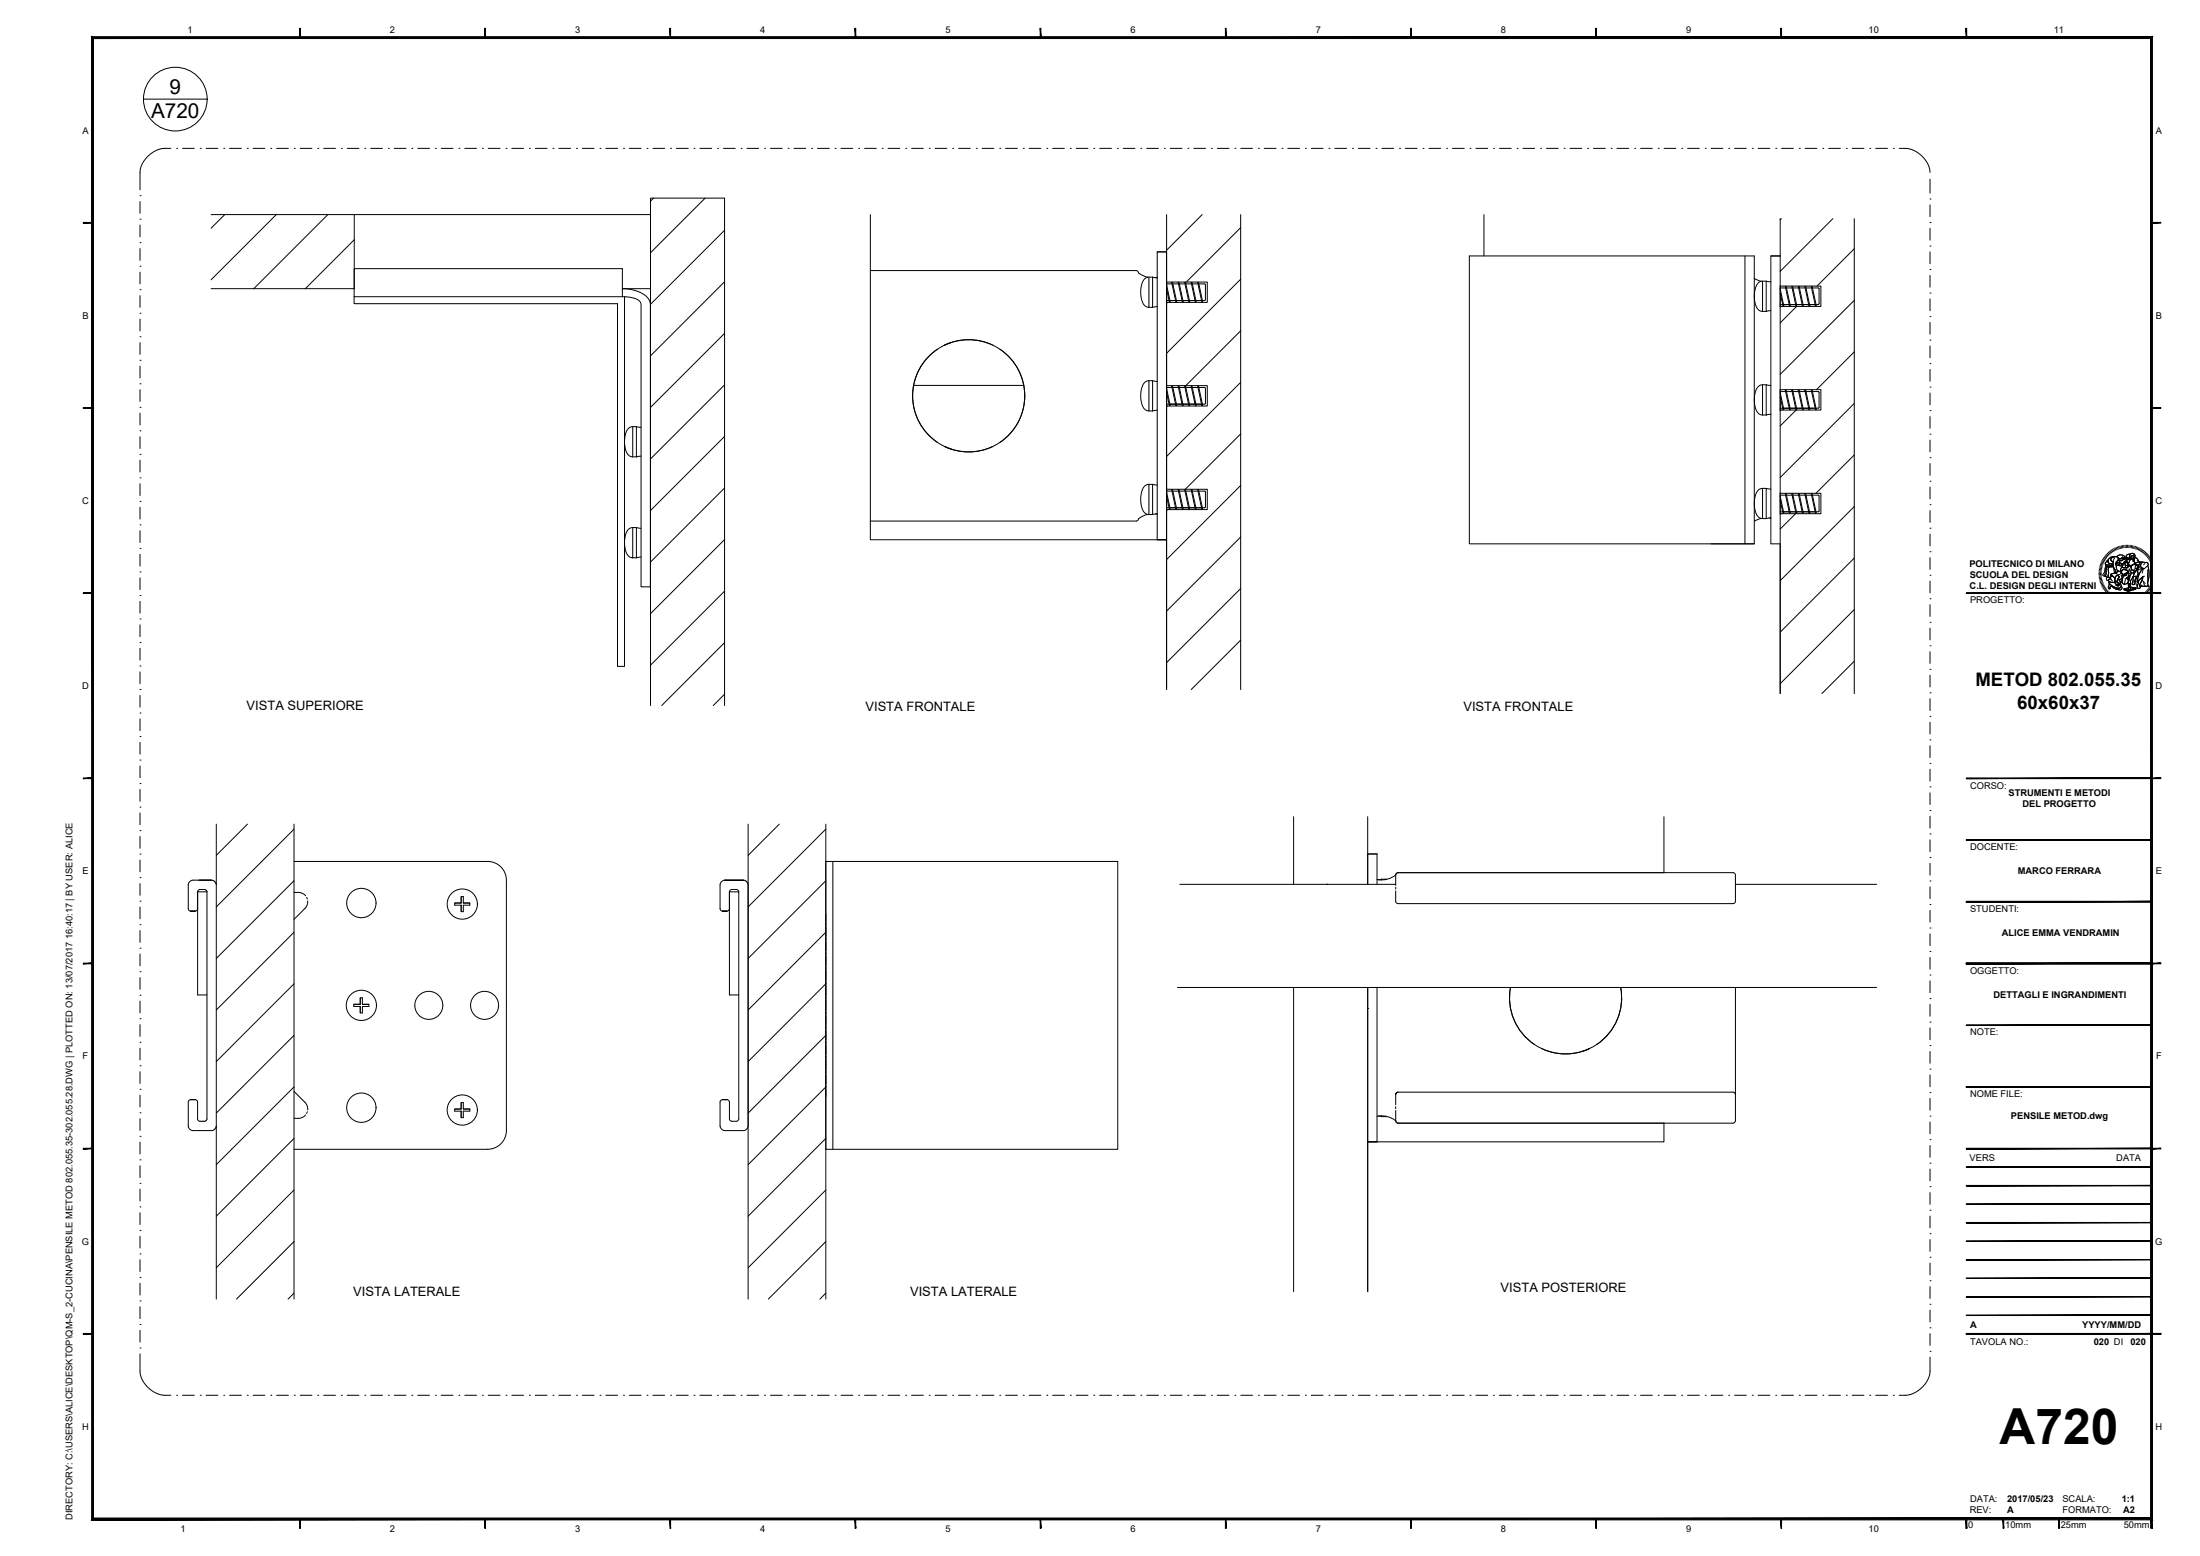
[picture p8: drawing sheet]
<svg xmlns="http://www.w3.org/2000/svg" width="594mm" height="420mm" viewBox="0 0 594 420" stroke-linecap="round" stroke-linejoin="round" font-family="sans-serif">
<!-- layer: A-FURN -->
<g fill="none" stroke="#000" stroke-width=".27">
<path d="M57 57.9h118.7v20h-7.6M60.7 57.9l-3.7 3.7M74.6 57.9l-17.6 17.7M88.5 57.9l-20 20M95.7 57.9v20h-38.7M176.5 53.5l-.8 .8M190.4 53.5l-14.7 14.8M235 57.9v87.8h80v40.5v-128.3M324.6 57.9l-9.6 9.7M335 57.9v128.3M400.7 57.9v11.2M480.7 59v128.3"/>
<path d="M481 59l-.3 .3M494.9 59l-14.2 14.3M500.7 59v128.3M95.6 64.8l-13.1 13.1M195.7 62.2l-20 20M195.7 76.1l-20 20M315 76.2h11v5.5h-11M335 61.5l-14.7 14.7M335 75.4l-20 20M480.7 77.3h11v5.4h-11M500.7 67.2l-10 10.1M195.7 90l-20 20"/>
<path d="M335 89.3l-14.8 14.8M485.1 82.7l-4.4 4.5M500.7 81.1l-20 20M500.7 95l-10.2 10.2M195.7 103.9l-20 20M195.7 117.8l-20 20.1M246.7 104.1h29.8M315 104.1h11v5.5h-11M335 103.2l-20 20M335 117.2l-14.9 14.9M480.7 105.2h11v5.5h-11M485 110.7l-4.3 4.3"/>
<path d="M500.7 108.9l-20 20M195.7 131.8l-20 20M315 132.1h11v5.5h-11M335 131.1l-20 20M480.7 133.2h11v5.5h-11M484.9 138.7l-4.2 4.2M500.7 122.9l-10.3 10.3M500.7 136.8l-20 20M195.7 145.7l-20 20M195.7 159.6l-20 20M335 145l-20 20M335 158.9l-20 20"/>
<path d="M500.7 150.7l-20 20M195.7 173.5l-17 17M335 172.9l-13.3 13.3M500.7 164.6l-20 20M500.7 178.5l-8.7 8.8M175.7 190.5v-137h20v137M195.7 187.5l-3.1 3M58.4 222.5v128.3M66.8 222.5l-8.4 8.5M79.4 237.8l-21 21M79.4 223.9l-21 21M79.4 222.5v128.3"/>
<path d="M202 222.5v128.3M210.4 222.5l-8.4 8.5M223 237.8l-21 21M223 222.5v128.3M223 223.9l-21 21M318.6 238.8h58.3M349.3 220.5v18.3M358.3 238.7v.1M369.3 220.5v18.3M449.3 220.5v15.1M468.6 238.8h38.2M53.4 240.8h2.5"/>
<path d="M53.4 240.9v27.8h2.5M79.4 251.7l-21 21M199.5 240.8h-2.5v27.9h2.5M223 251.7l-21 21M79.4 265.7l-21 20.9M79.4 279.6l-21 21M223 265.7l-21 20.9M223 279.6l-21 21M318 266.6h188.8M349.3 266.6v82.2M369.3 266.6v82.2v-40.5h80v-5M79.4 293.5l-21 21"/>
<path d="M223 293.5l-21 21M79.4 307.4l-21 21M223 307.4l-21 21M79.4 321.3l-21 21M79.4 335.3l-15.5 15.5M223 321.3l-21 21M223 335.3l-15.5 15.5M79.4 349.2l-1.6 1.6M223 349.2l-1.6 1.6"/>
</g>
<!-- layer: meccanismi -->
<g fill="none" stroke="#000" stroke-width=".27">
<path d="M168.1 77.9a8.4 8.4 0 0 1 7.1 3l.4 1.4v76.2h-2.5v-76.2a2.35 2.35 0 0 0-2.4-1.9l-2.6-.3v-7.6h-72.5v7.6M235 73.1h71.8l.5 .3a3.5 3.5 0 0 0 2.6 1.5M312.5 68h2.5v77.7h-2.5M312.5 74.9l-.5 .1M315 68h-2.5v77.7M396.8 69.1h76.9v77.7h-76.9zM471.2 69.1v77.7M473.7 75.2l1.9 .8M478.2 69.1h2.5h-2.5v77.7h2.5M95.6 80.1v1.9h71.1v97.9h1.9v-99.8M95.6 80.1h72.5M253.2 94.3a15.2 15.2 0 0 0 0 25.2"/>
<path d="M256.8 92.5l-1.7 .7a15.1 15.1 0 0 1 13 0M270 94.3a15.2 15.2 0 0 1 0 25.2M268.1 120.6a15.1 15.1 0 0 1-13 0l1.7 .7M309.9 138.9a3.6 3.6 0 0 0-2.7 1.6l-.4 .2h-71.8M312 138.8h.5M475.6 140l-1.9 .8M477.7 139.9h.5M312.5 145.7h2.5M462.1 146.8h11.6M57.4 237.7h-5.4l-.9 .6-.3 .5v6.6l.2 .4 .5 .2M57.5 237.7h.1M57.6 237.8l.2 .1"/>
<path d="M57.8 237.9h.1M57.9 238l.2 .2M58.1 238.2h.1M58.2 238.3l.1 .3M58.4 238.6v.3M79.4 232.6h52.3a5 5 0 0 1 5 5.1v67.6a5 5 0 0 1-5 5h-52.3M195.7 237.7h5.1h-5.1M195.7 237.7l-.8 .4-.5 .8v6.5l.2 .4 .5 .2M200.8 237.7h.2M201.1 237.7l.3 .2M201.4 237.9l.4 .3M201.8 238.3l.1 .3"/>
<path d="M202 238.6v65.4l-.6 1.1-.5 .2h-5.3l-.9-.6-.3-.7v-6.4l.2-.5 .5-.2M223 232.6h78.8v77.7h-78.8zM224.9 232.6v77.7M369.3 230.6h2.5M371.8 230.6h-2.5v8.2M371.8 230.6v8.2M376.9 236.3l.2-.5 .4-.2h90.5l.4 .2 .2 .5v7.1l-.2 .4-.4 .2h-90.5l-.6-.5v-2.9M376.9 236.3v2.8M376.9 239.6v.5M376.9 236.3a6.2 6.2 0 0 1-5 1.2M52.7 246h-1.2h1.2M55.5 240.2h-1.5l-.6 .4-.1 4.9-.6 .5"/>
<path d="M55.5 240.3h.1M55.6 240.3l.2 .2M55.8 240.5v.1M55.8 240.6v61.7M79.4 241h1.2a2.51 2.51 0 0 1 1.9 .9M82.8 242.3l.2 .5M83.1 243.3a2.54 2.54 0 0 1-.7 2l-3 3M196.3 246h-1.2h1.2M196.3 246l.5-.2 .2-.4v-4.8l.6-.4h1.5l.4 .6v61.3l-.4 .6-1.6 .1-.5-.4v-4.8l-.2-.5-.5-.2M223 246.9v1.8M223 249.2v.5M223 250.2v2.5"/>
<path d="M223 253.2v.5M223 254.2v2.5M223 257.2v.5M223 258.2v2.5M223 261.2v.5M223 262.2v2.5M223 265.2v.5M223 266.2v2.5M223 269.2v.5M223 270.2v2.5M223 273.2v.5M223 274.2v2.5"/>
<path d="M223 277.2v.5M223 278.2v2.5M369.3 266.6v41.7h2.5M371.8 266.6v41.7M468.6 266.6v36l-.4 .6-90.7 .1-.4-.2-.2-.5M51.5 296.9l-.5 .2-.2 .5v6.5l.3 .6 .9 .6 5.4-.1M52.7 296.9h-1.2h1.2M52.7 296.9l.6 .5 .1 5 .5 .4 1.6-.1M79.4 294.7l3 3a2.54 2.54 0 0 1 .7 2M196.3 296.9h-1.2h1.2M223 281.2v.5M223 282.2v2.5"/>
<path d="M223 285.2v.5M223 286.2v2.5M223 289.2v.5M223 290.2v2.5M223 293.2v.5M223 294.2v1.9M376.9 295.5v2.8M376.9 298.8v.5M376.9 299.8v2.8M377.1 295.1l-.2 .4 .2-.4 .4-.2zM377.5 294.9h90.5l.4 .2 .2 .4M414.4 282a15.1 15.1 0 0 1-6.5-15.4 15.1 15.1 0 0 0 14.9 18 15.1 15.1 0 0 0 14.8-18 15.1 15.1 0 0 1-6.4 15.4"/>
<path d="M416.2 283.1a15.1 15.1 0 0 0 13.1 0l-1.8 .7M55.5 302.7h.1M55.8 302.5l-.2 .1M55.8 302.4h.1M57.5 305.2h.1M57.8 305.1l-.2 .1M57.9 305h-.1M58.1 304.8l-.2 .2M58.1 304.7v.1M58.3 304.5l-.1 .2M58.3 304.4h.1M58.4 304v.3"/>
<path d="M82.5 301.1a2.47 2.47 0 0 1-1.9 .9h-1.2M83 300.2l-.2 .4M369.3 308.3h2.5M371.9 301.4a6.2 6.2 0 0 1 5 1.2"/>
<circle cx="261.6" cy="106.9" r="15.1"/>
<circle cx="97.6" cy="243.8" r="4"/>
<circle cx="115.8" cy="271.5" r="3.8"/>
<circle cx="130.9" cy="271.5" r="3.8"/>
<circle cx="97.6" cy="299.1" r="4"/>
</g>
<!-- layer: viti -->
<g fill="none" stroke="#000" stroke-width=".27">
<path d="M310.2 74.8v8.2M311.2 74.8v8.2M312.5 75l-2.3-.2a2.55 2.55 0 0 0-2.1 2.8l-.1 1.3a4.5 4.5 0 0 0 1.7 4l.5 .1M315 76.9l1 4.6h-.2l-.8-3.5M315 76.7h10.3M315 76.1v5.6M316.4 76.3h.2l1 5.3zM318.2 76.3h.2l1 5.3zM319.9 76.3h.2l1.1 5.3zM321.7 76.3h.2l1 5.3zM323.4 76.3h.3l1 5.3zM325.3 76.6l.2 .3-.1 4.2-10.4 .1"/>
<path d="M476 75.9v8.2M476.9 75.9v8.2M477 75.9l1.2 .2M477 75.9h-1a2.57 2.57 0 0 0-2.2 2.8l-.1 1.4a4.5 4.5 0 0 0 1.7 3.9l.6 .1M480.7 77.7h10.3l.2 .3v4l-.2 .2h-10.3M480.7 78l.9 4.7-.9-3.6M480.7 77.2v5.6M482.1 77.4h.2l1 5.3zM483.9 77.4h.2l1 5.3zM485.6 77.4h.2l1.1 5.3zM487.4 77.4h.2l1 5.3zM489.1 77.4h.2l1.1 5.3z"/>
<path d="M310.2 83h1M312.5 82.8l-1.3 .2M315 81.7h.1M477 84.1h-1M478.2 83.9l-1.2 .2M480.7 82.8h.1M170.9 115.2v8.2M171.8 115.2v8.2M173.1 115.4l-2.2-.2a2.55 2.55 0 0 0-2.2 2.8l-.1 1.3a4.5 4.5 0 0 0 1.7 4l.6 .1M310.2 102.8v8.2M310.2 111h1M311.2 102.8v8.2"/>
<path d="M312.5 110.8l-1.3 .2M312.5 103l-2.3-.2a2.58 2.58 0 0 0-2.1 2.8l-.1 1.3a4.5 4.5 0 0 0 1.7 4l.5 .1M315 104.6h10.3l.2 .3v4l-.2 .2h-10.3M315 109.7h.1M315 104.9l1 4.6h-.2l-.8-3.5M315 104v5.7M316.4 104.2l.2 .1 1.1 5.2h-.2zM318.2 104.2l.2 .1 1.1 5.2h-.2zM319.9 104.2l.2 .1 1.1 5.2h-.2zM321.7 104.3h.2l1.1 5.2h-.2zM323.4 104.2l.3 .1 1 5.2h-.2zM476 103.9v8.2"/>
<path d="M476.9 103.9v8.1M477 103.9l1.2 .2M477 103.9h-1a2.57 2.57 0 0 0-2.2 2.8l-.1 1.3a4.5 4.5 0 0 0 1.7 4l.6 .1M477 112l-1 .1M478.2 111.9l-1.2 .1M480.7 105.7h10.3l.2 .3v4l-.2 .2h-10.3M480.7 110.8h.1M480.7 106l1 4.6h-.2l-.8-3.5M480.7 105.1v5.7M482.1 105.4h.2l1.1 5.2h-.2zM483.9 105.4h.2l1.1 5.2h-.2zM485.6 105.4h.2l1.1 5.2h-.2z"/>
<path d="M487.4 105.4h.2l1.1 5.2h-.2zM489.1 105.4h.2l1.1 5.2h-.2zM171.9 123.4h-1M173.1 123.2l-1.2 .2M310.2 130.8v8.1M310.2 138.9h1M311.2 130.8v8.1M312.5 138.7l-1.3 .2M312.5 131l-2.3-.2a2.55 2.55 0 0 0-2.1 2.8l-.1 1.3a4.6 4.6 0 0 0 1.7 3.9l.5 .1M315 132.6h10.3l.2 .2v4.1M315 137.7h.1M315 132.9l1 4.6h-.2l-.8-3.5"/>
<path d="M315 132v5.7M316.4 132.2l.2 .1 1.1 5.2h-.2zM318.2 132.2l.2 .1 1.1 5.2h-.2zM319.9 132.2l.2 .1 1.1 5.2h-.2zM321.7 132.2l.2 .1 1.1 5.2h-.2zM323.4 132.2l.3 .1 1 5.2h-.2zM325.5 136.9l-.2 .2h-10.3M476 131.9v8.1M476.9 131.9v8.1M477 131.9l1.2 .2M477 131.9h-1a2.59 2.59 0 0 0-2.2 2.8l-.1 1.4a4 4 0 0 0 1.8 3.9h.5M478.2 139.8l-1.2 .2"/>
<path d="M480.7 138.8h.1M480.7 134l1 4.6h-.2l-.8-3.5M480.7 133.1v5.7M480.7 133.7h10.3M482.1 133.3l.2 .1 1.1 5.2h-.2zM483.9 133.3l.2 .1 1.1 5.2h-.2zM485.6 133.3l.2 .1 1.1 5.2h-.2zM487.4 133.3l.2 .1 1.1 5.2h-.2zM489.1 133.3l.2 .1 1.1 5.2h-.2zM491 133.7l.2 .2v4.2l-10.5 .1M170.9 142.5v8.1M171.8 142.5v8.1"/>
<path d="M171.9 142.5l1.2 .2M171.9 142.5h-1a2.55 2.55 0 0 0-2.2 2.7l-.1 1.4a4.5 4.5 0 0 0 1.7 3.9l.6 .1M171.9 150.6h-1M173.1 150.4l-1.2 .2M477 140h-1M373.1 237.4v.2M374.1 237.4v.1M374.5 237.4l-2.2 .2M124.5 242.1v1.7h-1.7M124.5 244.4v1.8M125.1 243.8v-1.7h-.6v1.7h-1.7v.6h1.7M125.1 243.8h1.8v.6h-1.8v1.8h-.6v-1.8"/>
<path d="M125.1 243.8h1.8M97.3 269.4v1.8h-1.8M97.3 271.8v1.7M97.9 271.2v-1.8h-.6v1.8h-1.8v.6h1.8M97.9 271.2h1.7v.6h-1.7v1.7h-.6v-1.7M97.9 271.2h1.7M369.3 272.3h.1M124.5 297.7v1.8h-1.7M125.1 299.5v-1.8h-.6v1.8h-1.7v.5h1.7M125.1 299.5h1.8v.5h-1.8v1.8h-.6v-1.8M125.1 299.5h1.8M124.5 300v1.8"/>
<path d="M372.3 301.4l.8 .1M373.1 301.3v.2M374.1 301.4v.1M374.1 301.5h-1M374.5 301.5h-.4"/>
<circle cx="124.8" cy="244.1" r="4.1"/>
<circle cx="97.6" cy="271.5" r="4.1"/>
<circle cx="124.8" cy="299.7" r="4.1"/>
</g>
<!-- layer: G-ANNO-DIM -->
<g fill="none" stroke="#000" stroke-width=".27">
<path d="M38.7 26.8h17.2M37.8 59.2h.1M37.8 52.8h.1M37.8 54.4v3.2M46.1 40.1h-1.6a7.4 7.4 0 0 0-6.7 6.5v4.6M47.7 40.1h.1M49.3 40.1h3.2M54.1 40.1h.1M55.7 40.1h3.1M60.4 40.1h.1M62 40.1h3.2M66.8 40.1h.1"/>
<path d="M68.4 40.1h3.1M73.1 40.1h.1M74.7 40.1h3.2M79.5 40.1h.1M81.1 40.1h3.1M85.8 40.1h.1M87.4 40.1h3.2M92.2 40.1h.1M93.8 40.1h3.1M98.5 40.1h.1M100.1 40.1h3.2M104.9 40.1h.1"/>
<path d="M106.5 40.1h3.1M111.2 40.1h.1M112.8 40.1h3.2M117.6 40.1h.1M119.2 40.1h3.1M123.9 40.1h.1M125.5 40.1h3.2M130.3 40.1h.1M131.9 40.1h3.1M136.6 40.1h.1M138.2 40.1h3.2M143 40.1h.1"/>
<path d="M144.6 40.1h3.1M149.3 40.1h.1M150.9 40.1h3.2M155.7 40.1h.1M157.3 40.1h3.1M162 40.1h.1M163.6 40.1h3.2M168.4 40.1h.1M170 40.1h3.1M174.7 40.1h.1M176.3 40.1h3.2M181.1 40.1h.1"/>
<path d="M182.7 40.1h3.1M187.4 40.1h.1M189 40.1h3.2M193.8 40.1h.1M195.4 40.1h3.1M200.1 40.1h.1M201.7 40.1h3.2M206.5 40.1h.1M208.1 40.1h3.1M212.8 40.1h.1M214.4 40.1h3.2M219.2 40.1h.1"/>
<path d="M220.8 40.1h3.1M225.5 40.1h.1M227.1 40.1h3.2M231.9 40.1h.1M233.5 40.1h3.1M238.2 40.1h.1M239.8 40.1h3.2M244.6 40.1h.1M246.2 40.1h3.1M250.9 40.1h.1M252.5 40.1h3.2M257.3 40.1h.1"/>
<path d="M258.9 40.1h3.1M263.6 40.1h.1M265.2 40.1h3.2M270 40.1h.1M271.6 40.1h3.1M276.3 40.1h.1M277.9 40.1h3.2M282.7 40.1h.1M284.3 40.1h3.1M289 40.1h.1M290.6 40.1h3.2M295.4 40.1h.1"/>
<path d="M297 40.1h3.1M301.7 40.1h.1M303.3 40.1h3.2M308.1 40.1h.1M309.7 40.1h3.1M314.4 40.1h.1M316 40.1h3.2M320.8 40.1h.1M322.4 40.1h3.1M327.1 40.1h.1M328.7 40.1h3.2M333.5 40.1h.1"/>
<path d="M335.1 40.1h3.1M339.8 40.1h.1M341.4 40.1h3.2M346.2 40.1h.1M347.8 40.1h3.1M352.5 40.1h.1M354.1 40.1h3.2M358.9 40.1h.1M360.5 40.1h3.1M365.2 40.1h.1M366.8 40.1h3.2M371.6 40.1h.1"/>
<path d="M373.2 40.1h3.1M377.9 40.1h.1M379.5 40.1h3.2M384.3 40.1h.1M385.9 40.1h3.1M390.6 40.1h.1M392.2 40.1h3.2M397 40.1h.1M398.6 40.1h3.1M403.3 40.1h.1M404.9 40.1h3.2M409.7 40.1h.1"/>
<path d="M411.3 40.1h3.1M416 40.1h.1M417.6 40.1h3.2M422.4 40.1h.1M424 40.1h3.1M428.7 40.1h.1M430.3 40.1h3.2M435.1 40.1h.1M436.7 40.1h3.1M441.4 40.1h.1M443 40.1h3.2M447.8 40.1h.1"/>
<path d="M449.4 40.1h3.1M454.1 40.1h.1M455.7 40.1h3.2M460.5 40.1h.1M462.1 40.1h3.1M466.8 40.1h.1M468.4 40.1h3.2M473.2 40.1h.1M474.8 40.1h3.1M479.5 40.1h.1M481.1 40.1h3.2M485.9 40.1h.1"/>
<path d="M487.5 40.1h3.1M492.2 40.1h.1M493.8 40.1h3.2M498.6 40.1h.1M500.2 40.1h3.1M504.9 40.1h.1M506.5 40.1h3.2M511.3 40.1h.1M512.9 40.1h1.6a7.4 7.4 0 0 1 6.7 6.5M521.2 53.7h.1M521.2 48.4v3.7M521.2 55.3v3.2"/>
<path d="M37.8 78.2h.1M37.8 71.9h.1M37.8 65.5h.1M37.8 60.8v3.1M37.8 67.1v3.2M37.8 73.5v3.1M37.8 79.8v3.2M521.2 60.1h.1M521.2 66.4h.1M521.2 72.8h.1M521.2 79.1h.1M521.2 61.7v3.1"/>
<path d="M521.2 68v3.2M521.2 74.4v3.1M37.8 97.3h.1M37.8 90.9h.1M37.8 84.6h.1M37.8 86.2v3.1M37.8 92.5v3.2M37.8 98.9v3.1M521.2 85.5h.1M521.2 91.8h.1M521.2 98.2h.1M521.2 80.7v3.2"/>
<path d="M521.2 87.1v3.1M521.2 93.4v3.2M521.2 99.8v3.1M37.8 116.3h.1M37.8 110h.1M37.8 103.6h.1M37.8 105.2v3.2M37.8 111.6v3.1M37.8 117.9v3.2M521.2 104.5h.1M521.2 110.9h.1M521.2 117.2h.1"/>
<path d="M521.2 106.1v3.2M521.2 112.5v3.1M521.2 118.8v3.2M37.8 135.4h.1M37.8 129h.1M37.8 122.7h.1M37.8 124.3v3.1M37.8 130.6v3.2M37.8 137v3.1M521.2 123.6h.1M521.2 129.9h.1M521.2 136.3h.1"/>
<path d="M521.2 125.2v3.1M521.2 131.5v3.2M521.2 137.9v3.1M37.8 154.4h.1M37.8 148.1h.1M37.8 141.7h.1M37.8 143.3v3.2M37.8 149.7v3.1M37.8 156v3.2M521.2 142.6h.1M521.2 149h.1M521.2 155.3h.1"/>
<path d="M521.2 144.2v3.2M521.2 150.6v3.1M521.2 156.9v3.2M37.8 179.8h.1M37.8 173.5h.1M37.8 167.1h.1M37.8 160.8h.1M37.8 162.4v3.1M37.8 168.7v3.2M37.8 175.1v3.1M521.2 161.7h.1M521.2 168h.1"/>
<path d="M521.2 174.4h.1M521.2 163.3v3.1M521.2 169.6v3.2M521.2 176v3.1M37.8 198.9h.1M37.8 192.5h.1M37.8 186.2h.1M37.8 181.4v3.2M37.8 187.8v3.1M37.8 194.1v3.2M521.2 180.7h.1M521.2 187.1h.1"/>
<path d="M521.2 193.4h.1M521.2 199.8h.1M521.2 182.3v3.2M521.2 188.7v3.1M521.2 195v3.2M37.8 217.9h.1M37.8 211.6h.1M37.8 205.2h.1M37.8 200.5v3.1M37.8 206.8v3.2M37.8 213.2v3.1M37.8 219.5v3.2"/>
<path d="M521.2 206.1h.1M521.2 212.5h.1M521.2 218.8h.1M521.2 201.4v3.1M521.2 207.7v3.2M521.2 214.1v3.1M37.8 237h.1M37.8 230.6h.1M37.8 224.3h.1M37.8 225.9v3.1M37.8 232.2v3.2M37.8 238.6v3.1"/>
<path d="M521.2 225.2h.1M521.2 231.5h.1M521.2 237.9h.1M521.2 220.4v3.2M521.2 226.8v3.1M521.2 233.1v3.2M521.2 239.5v3.1M37.8 256h.1M37.8 249.7h.1M37.8 243.3h.1M37.8 244.9v3.2M37.8 251.3v3.1"/>
<path d="M37.8 257.6v3.2M521.2 244.2h.1M521.2 250.6h.1M521.2 256.9h.1M521.2 245.8v3.2M521.2 252.2v3.1M521.2 258.5v3.2M37.8 275.1h.1M37.8 268.7h.1M37.8 262.4h.1M37.8 264v3.1M37.8 270.3v3.2"/>
<path d="M37.8 276.7v3.1M521.2 263.3h.1M521.2 269.6h.1M521.2 276h.1M521.2 264.9v3.1M521.2 271.2v3.2M521.2 277.6v3.1M37.8 294.1h.1M37.8 287.8h.1M37.8 281.4h.1M37.8 283v3.2M37.8 289.4v3.1"/>
<path d="M37.8 295.7v3.2M521.2 282.3h.1M521.2 288.7h.1M521.2 295h.1M521.2 283.9v3.2M521.2 290.3v3.1M521.2 296.6v3.2M37.8 319.5h.1M37.8 313.2h.1M37.8 306.8h.1M37.8 300.5h.1M37.8 302.1v3.1"/>
<path d="M37.8 308.4v3.2M37.8 314.8v3.1M521.2 301.4h.1M521.2 307.7h.1M521.2 314.1h.1M521.2 303v3.1M521.2 309.3v3.2M521.2 315.7v3.1M37.8 338.6h.1M37.8 332.2h.1M37.8 325.9h.1M37.8 321.1v3.2"/>
<path d="M37.8 327.5v3.1M37.8 333.8v3.2M521.2 320.4h.1M521.2 326.8h.1M521.2 333.1h.1M521.2 339.5h.1M521.2 322v3.2M521.2 328.4v3.1M521.2 334.7v3.2M37.8 357.6h.1M37.8 351.3h.1M37.8 344.9h.1"/>
<path d="M37.8 340.2v3.1M37.8 346.5v3.2M37.8 352.9v3.1M37.8 359.2v3.2M521.2 345.8h.1M521.2 352.2h.1M521.2 358.5h.1M521.2 341.1v3.1M521.2 347.4v3.2M521.2 353.8v3.1M37.8 364h.1M37.8 365.6v4.7a7.4 7.4 0 0 0 6.7 6.5h1.6"/>
<path d="M47.7 376.8h.1M49.3 376.8h3.2M54.1 376.8h.1M55.7 376.8h3.1M60.4 376.8h.1M62 376.8h3.2M66.8 376.8h.1M68.4 376.8h3.1M73.1 376.8h.1M74.7 376.8h3.2M79.5 376.8h.1M81.1 376.8h3.1"/>
<path d="M85.8 376.8h.1M87.4 376.8h3.2M92.2 376.8h.1M93.8 376.8h3.1M98.5 376.8h.1M100.1 376.8h3.2M104.9 376.8h.1M106.5 376.8h3.1M111.2 376.8h.1M112.8 376.8h3.2M117.6 376.8h.1M119.2 376.8h3.1"/>
<path d="M123.9 376.8h.1M125.5 376.8h3.2M130.3 376.8h.1M131.9 376.8h3.1M136.6 376.8h.1M138.2 376.8h3.2M143 376.8h.1M144.6 376.8h3.1M149.3 376.8h.1M150.9 376.8h3.2M155.7 376.8h.1M157.3 376.8h3.1"/>
<path d="M162 376.8h.1M163.6 376.8h3.2M168.4 376.8h.1M170 376.8h3.1M174.7 376.8h.1M176.3 376.8h3.2M181.1 376.8h.1M182.7 376.8h3.1M187.4 376.8h.1M189 376.8h3.2M193.8 376.8h.1M195.4 376.8h3.1"/>
<path d="M200.1 376.8h.1M201.7 376.8h3.2M206.5 376.8h.1M208.1 376.8h3.1M212.8 376.8h.1M214.4 376.8h3.2M219.2 376.8h.1M220.8 376.8h3.1M225.5 376.8h.1M227.1 376.8h3.2M231.9 376.8h.1M233.5 376.8h3.1"/>
<path d="M238.2 376.8h.1M239.8 376.8h3.2M244.6 376.8h.1M246.2 376.8h3.1M250.9 376.8h.1M252.5 376.8h3.2M257.3 376.8h.1M258.9 376.8h3.1M263.6 376.8h.1M265.2 376.8h3.2M270 376.8h.1M271.6 376.8h3.1"/>
<path d="M276.3 376.8h.1M277.9 376.8h3.2M282.7 376.8h.1M284.3 376.8h3.1M289 376.8h.1M290.6 376.8h3.2M295.4 376.8h.1M297 376.8h3.1M301.7 376.8h.1M303.3 376.8h3.2M308.1 376.8h.1M309.7 376.8h3.1"/>
<path d="M314.4 376.8h.1M316 376.8h3.2M320.8 376.8h.1M322.4 376.8h3.1M327.1 376.8h.1M328.7 376.8h3.2M333.5 376.8h.1M335.1 376.8h3.1M339.8 376.8h.1M341.4 376.8h3.2M346.2 376.8h.1M347.8 376.8h3.1"/>
<path d="M352.5 376.8h.1M354.1 376.8h3.2M358.9 376.8h.1M360.5 376.8h3.1M365.2 376.8h.1M366.8 376.8h3.2M371.6 376.8h.1M373.2 376.8h3.1M377.9 376.8h.1M379.5 376.8h3.2M384.3 376.8h.1M385.9 376.8h3.1"/>
<path d="M390.6 376.8h.1M392.2 376.8h3.2M397 376.8h.1M398.6 376.8h3.1M403.3 376.8h.1M404.9 376.8h3.2M409.7 376.8h.1M411.3 376.8h3.1M416 376.8h.1M417.6 376.8h3.2M422.4 376.8h.1M424 376.8h3.1"/>
<path d="M428.7 376.8h.1M430.3 376.8h3.2M435.1 376.8h.1M436.7 376.8h3.1M441.4 376.8h.1M443 376.8h3.2M447.8 376.8h.1M449.4 376.8h3.1M454.1 376.8h.1M455.7 376.8h3.2M460.5 376.8h.1M462.1 376.8h3.1"/>
<path d="M466.8 376.8h.1M468.4 376.8h3.2M473.2 376.8h.1M474.8 376.8h3.1M479.5 376.8h.1M481.1 376.8h3.2M485.9 376.8h.1M487.5 376.8h3.1M492.2 376.8h.1M493.8 376.8h3.2M498.6 376.8h.1M500.2 376.8h3.1"/>
<path d="M504.9 376.8h.1M506.5 376.8h3.2M511.3 376.8h.1M521.2 364.9h.1M521.2 366.5v3.8a7.4 7.4 0 0 1-6.7 6.5h-1.6M521.2 360.1v3.2"/>
<circle cx="47.3" cy="26.8" r="8.6"/>
</g>
<!-- layer: G-ANNO-LOGO -->
<g fill="none" stroke="#000" stroke-width=".27">
<path d="M566.8 154.8h.6M566.8 154.5h.6M566.8 154.1l.7 .1M566.8 153.8l.7 .1M566.9 153.4l.7 .1M567 153.1l.6 .1M567.1 152.7l.6 .2M567.2 152.4l.6 .2M567.3 152l.6 .3M567.4 151.7l.6 .3M567.4 155.2h-.6M567.5 155.5h-.7"/>
<path d="M567.5 155.8l-.7 .1M567.5 156.1l-.6 .2M567.6 151.4l.6 .3M567.6 156.4l-.6 .2M567.7 156.8l-.7 .1M567.7 151.1l.6 .3M567.8 157.1l-.7 .2M567.9 157.4l-.6 .2M567.9 150.8l.6 .3M568 157.7l-.6 .3M568.1 150.5l.6 .4M568.2 158l-.6 .3"/>
<path d="M568.3 158.3l-.6 .3M568.3 150.2l.6 .4M568.5 158.5l-.6 .4M568.6 149.9l.5 .5M568.6 152.5h.7a.83 .83 0 0 0 1.3-.1l.1 .6-1 .1a.79 .79 0 0 1-1.1-.5zM568.7 152.5v.4M568.7 158.8l-.6 .4M568.8 149.6l.5 .5M568.8 153l-.2 .4-.2 1.5-.3 .6 .4 .2M568.9 159.1l-.6 .4M569 151.4l.3-.2-.1 .3a.81 .81 0 0 0 1 .8l.3 .1-.1 .2a.74 .74 0 0 1-1.1-.1l-.3 .1a.5 .5 0 0 1-.5-.4 .5 .5 0 0 1 .3-.6zM569.1 149.4l.4 .5"/>
<path d="M569.1 159.3l-.6 .5M569.1 153l.4 .1-.2 .4 .1 1.3-.1 1-.1 .1a.43 .43 0 0 1-.6-.2 .43 .43 0 0 1 .1-.6l.1-1.4zM569.1 153l-.3 .6-.1 1.5-.2 .6 .7 .2M569.3 151.2l-.6 .6a.44 .44 0 0 0-.2 .5 .44 .44 0 0 0 .5 .3h.6a.64 .64 0 0 0 1-.2M569.3 159.6l-.5 .4M569.3 149.1l.5 .6M569.3 156.6a1.21 1.21 0 0 0 1.8 .5M569.4 150.9l.6-.5 1.3-.1a1 1 0 0 0-1.2 1l.5 .3v.8l-.5-.1a.75 .75 0 0 1-.9-.8zM569.5 157v.5l.8 .7 1.9 .8M569.5 156.9l.5 .3 1.1-.1 .1 .5 .3 .3v.2l.2-.2 .3 .4-.2-.6 .4 .5-.2-.5 .4 .1-.8-.7 .3-.7 .4 .2 .3 1a.88 .88 0 0 1-.2 1.2 .88 .88 0 0 1-1.2-.2l-1.6-1zM569.5 159.8l-.5 .5M569.5 153.1l1.2-.1 .6 1.2-.1 .5-.4 .1a.6 .6 0 0 0-.8 .7l.2 .1-.4 .5a.56 .56 0 0 1-.5-.9v-1.7z"/>
<path d="M569.5 153.1l-.2 .6v2.1M569.6 148.9l.4 .5M569.6 157.6l1.6 1a1.01 1.01 0 0 0 1.6-.4 .65 .65 0 0 1 0 1 .65 .65 0 0 1-.9 0l-1.3-.6a.45 .45 0 0 0-.5-.3 .45 .45 0 0 0-.3 .5v.2h-.3a.84 .84 0 0 1 0-1.2zM569.6 157.6l-.1 .2a.84 .84 0 0 0 0 1.2l.4-.2-.2-.1a.49 .49 0 0 1 .4-.4 .49 .49 0 0 1 .5 .3l.9 .5a1.04 1.04 0 0 0 1.5-.1l-.2-.8M569.8 156.1a.5 .5 0 0 0-.8-.2 .5 .5 0 0 0 .1 .8 .72 .72 0 0 1 .7-.4 .72 .72 0 0 1 .6 .6h.1M569.9 148.7l.4 .5M570 155.7l.4-.2 .2 .1a.73 .73 0 0 1 .5 1v.5a1.19 1.19 0 0 1-1.8-.5l.7-.2-.2-.3zM570.1 155l1.1-.3 .3 .1 .2-.4 .5-.1 .6 .2 .3 .5a1.02 1.02 0 0 1 0 1.1 1.02 1.02 0 0 1-1 .4l-.1-.3a.47 .47 0 0 0 .1-.8 .47 .47 0 0 0-.8 .3l-.1 .4-.8-.6a.3 .3 0 0 1-.4 0 .3 .3 0 0 1 .1-.5zM570.2 148.5l.3 .5M570.3 150.6l.8-.3a.75 .75 0 0 1 .9 .6 .75 .75 0 0 1-.5 .9l-.3 .5 .2 .3a1.43 1.43 0 0 0 .6 1.5l.2 .2-.5 .1-.1 .4a.39 .39 0 0 1-.4-.2 .39 .39 0 0 1 0-.5l-.5-1.1-.1-1.3a.62 .62 0 0 1-.5-.4 .62 .62 0 0 1 .2-.7zM570.4 155.4l.7 .7M570.4 155.5l-.5 .4 .1 .5"/>
<path d="M570.5 148.3l.3 .6M570.7 153l-2-.1-.3 .4-.1 1.2-.5 .7 .3 .3M570.8 148.1l.3 .6M570.8 153.4l.2 1.3M571 150.6l-.4 .8v1.1l.6 1.5a.55 .55 0 0 0 .3 .8l.2-.4 .5-.2a1.05 1.05 0 0 1-.7-1.4 .95 .95 0 0 1 .3-1.3 .83 .83 0 0 0-.1-1.1 .83 .83 0 0 0-1-.1l-.8 .2-.6 .5-.1 .5a.83 .83 0 0 0 1 .8l.3 .1M571.1 148l.3 .6M571.2 154.7l-.4 .1a.61 .61 0 0 0-.8 .7l.2 .1M571.3 150.3a1.01 1.01 0 0 0-1.3 1l.6 .3M571.4 147.8l.3 .6M571.5 155.4a.47 .47 0 0 1 .7 .2 .47 .47 0 0 1-.2 .6l-.4 .9 .8 .8-.4-.2 .2 .5-.4-.5 .1 .6-.2-.4-.2 .2v-.2l-.4-.6 .1-1.2zM571.5 155.4a.47 .47 0 0 1 .7 .2 .47 .47 0 0 1-.2 .6l-.4 .9 .8 .8-.4-.2 .1 .5-.3-.5 .1 .6-.2-.4-.2 .2v-.2l-.4-.6v-1.1zM571.5 152.2l.8-.3 .3 .2-.4 .2 .2 .4a.61 .61 0 0 1-.9-.5z"/>
<path d="M571.6 151.6l.9-.4-.1 .6-1.1 .5zM571.6 152.2a.57 .57 0 0 0 .8 .5M571.7 150.4l.7-.6 1.1 .2a.3 .3 0 0 1 .3 .5 .3 .3 0 0 1-.5 0l-.2-.1-.5 .5-.6-.2M571.8 147.7l.2 .6M571.8 150.1l1.1-.3 .7 .4a.23 .23 0 0 1 .2 .3 .23 .23 0 0 1-.3 .1l-.4-.2-.4 .5h-.4l-.6-.5zM572 150.7l.7 .2 .5-.5 .3 .2-.2 .6-.4 .2-.5-.2-.5 .2zM572.1 147.6l.2 .6M572.2 154.3l.6 .2 .4 .6a.77 .77 0 0 1-.3 1.1M572.3 152.2h.8l-.2 .1a.37 .37 0 0 1-.3 .5 .37 .37 0 0 1-.4-.4zM572.3 156.6l.3 1a.8 .8 0 0 1 .1 .9 .8 .8 0 0 1-.9 .3M572.3 151.9l.3 .2M572.4 151.6v.2l-1.1 .5"/>
<path d="M572.4 155.1l-.8 .2M572.4 147.5l.2 .6M572.5 151.3l-.4 .5M572.6 154.8l.7 .5M572.7 152.1a.34 .34 0 0 0-.4 .4 .34 .34 0 0 0 .4 .3 .34 .34 0 0 0 .2-.5l.2-.1-.6 .1M572.7 155.3a.7 .7 0 0 1 .2 .9 .7 .7 0 0 1-1 .2M572.8 154.5l.1-.4a.9 .9 0 0 1 1.3-.1l.3 .3a.26 .26 0 0 1 .1 .4 .26 .26 0 0 1-.4 0l-1 .4 .6 .4 .4-.3 .1-.4a.43 .43 0 0 0 .3-.4 .43 .43 0 0 0-.4-.4l-.9-.2-.5 .7-.2-.1v-.5l.5-.8 .2 .2h1.1l.5-.4v-.3l.6 .2 .1 1a.64 .64 0 0 0-.1 1l-.3 .6-.4 .1-.2 .6h-.4l.3 .3 .3-.1-.1 .4 .2-.3-.3 1.1a.97 .97 0 0 1-1.5 0l-.3-.4 .3-.6 .2-1.1M572.8 147.4l.1 .6M572.8 154.2l.6-.4h.6l.5 .4a.3 .3 0 0 1 .1 .5 .3 .3 0 0 1-.5 0l-.2 .2a.51 .51 0 0 1-.6 .3 .51 .51 0 0 1-.4-.5zM572.8 157.1l.8 .7M573 151.2v.1M573.1 150.8l.2 .1"/>
<path d="M573.1 153.1a1.23 1.23 0 0 0-.5 1.3M573.1 156.5v.9M573.1 147.3l.1 .7M573.1 150.8v.1M573.2 155.1l.8-.3a.21 .21 0 0 1 .4-.1 .21 .21 0 0 1-.2 .3l-.4 .5-.5-.2zM573.2 155.9l-.3 1-.4 .4M573.5 151l.7-.2a.32 .32 0 0 1 .2 .6 .31 .31 0 0 1-.5-.2zM573.5 147.3l.1 .6M573.5 150.6l-.2 .6-.4 .2-.5-.2-.5 .2M573.5 151.9l.5-.3 .4 .1 .5 1a.23 .23 0 0 1-.1 .3 .23 .23 0 0 1-.3-.2 .23 .23 0 0 1 .2-.2l-.2-.7a.44 .44 0 0 0-.7-.1 .44 .44 0 0 0 .1 .7l.1 .4a.41 .41 0 0 1-.5 .4 .41 .41 0 0 1-.3-.5zM573.6 159l2-.4 1.1 .2-2 .6zM573.6 159l1.1 .4v.3l-1.1-.4z"/>
<path d="M573.8 151.8l.7 .1 .2 .5a.64 .64 0 0 1-.1 .7 .64 .64 0 0 1-.7 .2zM573.8 147.2l.1 .7M573.9 150.8l.1-.2a.53 .53 0 0 1 .7 .4l-.2 .1M573.9 155.3h.1M573.9 156.2l-.3 1.6 1-.2M573.9 150.6h.1a.52 .52 0 0 1 .5 0 .52 .52 0 0 1 .2 .4l-.2 .1-.2-.3h-.4zM574 154.9l.1 .1M574 155.2l.1 .1M574.1 155h-.1M574.1 152h.1M574.2 152l-.2 .1M574.2 147.2v.7"/>
<path d="M574.3 150.9l-.5-.1-.3 .2h.3a.36 .36 0 0 0 .3 .3 .36 .36 0 0 0 .4-.3l-.2-.2v.2M574.3 156l.3 .1 .2-.6 .4-.1-.4 1.3v-.4h-.3zM574.3 153.3v.7M574.4 154.8l-.2 .5a.51 .51 0 0 1-.8-.1M574.4 151.8l.2 .3-.1 .1M574.5 152a.43 .43 0 0 0-.7-.2 .43 .43 0 0 0 .1 .7 .5 .5 0 0 1-.1 .8 .5 .5 0 0 1-.7-.4l.4-1 .7-.3 .5 .5 .2 .8a.23 .23 0 0 1-.3 .1 .23 .23 0 0 1-.1-.3M574.5 147.2v.7M574.6 152.3l-.2 .1M574.6 152.1a.41 .41 0 0 1 0 .6 .41 .41 0 0 1-.6 0l-.1-.1M574.6 153l-.3 .3h-.4M574.7 159.4l2-.6v.3l-2 .6zM574.7 159.4v.3"/>
<path d="M574.7 151h.2l.1 .5-.2 .7M574.8 155.5h.1M574.8 156.2l-.1 .5 .2-.3M574.8 150.6l.1 .4M574.9 152.6l-.1-.5a.89 .89 0 0 0 0-1.1l-.3-.4a.46 .46 0 0 1-.4-.6 .46 .46 0 0 1 .6-.3 .28 .28 0 0 1 .5 0 .28 .28 0 0 1-.1 .4v1.1l.2-.1v-.4a.4 .4 0 0 0 .3 .3 .4 .4 0 0 0 .5-.1l-.1 .6 .2-.1 .4 .7-1.1 .7M574.9 147.2v.7M575 155.9l-.2 .3v-.3M575 153.6l-.2 1.4M575 152.8l.4 .2M575 157.7l.2-.1 .2 1-.3-.5-.4 .6zM575.1 154.8l-.4 .3v.5M575.2 155.4l-.4 .1-.2 .6h-.4l.3 .3 .3-.1"/>
<path d="M575.2 153.7l-.4 .8M575.3 147.2l-.1 .7M575.3 149.7l.7-.3 .4 .2 .1 .4v.7l-.4 .9v-.7l.3-.5a.28 .28 0 0 0-.1-.3 .28 .28 0 0 0-.4 0 .79 .79 0 0 0-.6 1.1h-.2l-.1-.8zM575.3 149.7h-.5a.62 .62 0 0 0-.6 .7M575.4 150.7l.2 .3 .5-.1M575.4 149.5l.6-.1 .4 .2 .1 .4v.7l-.4 .9 .2-1.3a.27 .27 0 0 0-.1-.3 .27 .27 0 0 0-.3 .1h-.4l-.2 1-.2 .1-.1-.8zM575.5 152.8l.2-.1a.98 .98 0 0 1 1.2-.2 .63 .63 0 0 1 .7 .4 .63 .63 0 0 1-.4 .8 .88 .88 0 0 1-.8 .5 .88 .88 0 0 1-.8-.5zM575.5 150.4l.3 .1M575.5 154.7l.9-.1-.7 1.6a1.5 1.5 0 0 0-.5 1.5h-.2l-.2 .5-.2-.9zM575.5 154.8l-.9 2.5 .2 .9 .4-.6 .2 1.3-.3-.8-.4 1 .1-.9M575.6 150.1h.3a.3 .3 0 0 1 .4 0 .3 .3 0 0 1 .1 .3l-.3 .5a.39 .39 0 0 1-.4 .1 .39 .39 0 0 1-.3-.3zM575.6 150.9h.1"/>
<path d="M575.6 153.8a.62 .62 0 0 0-.1 1l1-.2 .4-.6M575.6 147.3l-.1 .7M575.6 150.5h.1M575.7 150.8h.1M576 147.4l-.2 .6M576 150.6l.2 .1M576 150.6v.1M576.1 155.7l.7-.1-.5 1.4 .2 .7-.4 .2-.4-.2zM576.2 151.4l.4 .7M576.3 153.9h.1M576.3 147.4l-.2 .7M576.3 152.3h.1a2.24 2.24 0 0 1 1.8-.5l-.7 .9z"/>
<path d="M576.4 154.6l-.7 1.6a1.52 1.52 0 0 0-.5 1.5M576.5 153.8l-.3 .1M576.5 150.4a1.26 1.26 0 0 1 .9 1.1l.3 .2-.6 .2a.52 .52 0 0 1-.6 .1 .52 .52 0 0 1-.3-.6zM576.5 150.4l.7 .5 .2 .5M576.5 154.1l-.1 .1M576.7 147.5l-.2 .7M576.7 158.8v.3l-2 .6-1.1-.4v-.3l1.1 .4 2-.6a6.2 6.2 0 0 0-3.1 .2M576.8 155.6l-.5 1.4 .2 .7-.2 .2-.6-.2 .3-2M577 147.6l-.2 .7M577.1 153.5l-.1 .4M577.1 153.7l.2 .1-.1 .7a.69 .69 0 0 1-.2 1.1l-1 .1 .4-1.1zM577.1 152.5a.58 .58 0 0 1 .5 .6 .58 .58 0 0 1-.5 .6 .62 .62 0 0 1-1 .5l-.3-.3a.78 .78 0 0 1 0-1.2l.5-.2a.33 .33 0 0 1 .5 .2 .33 .33 0 0 1-.2 .4v.2a.22 .22 0 0 0 .2 .3 .22 .22 0 0 0 .2-.2l.2-.4-.1-.5-.6-.2-.7 .2-.4 .5 .1 .3"/>
<path d="M577.1 151.3l.5 .4M577.2 155.6l-1.2 .1M577.2 157l-.1 .2 .3 .2M577.3 147.8l-.2 .6M577.3 153.8v1.2l-.2 1a1.88 1.88 0 0 0-.1 2.1l.2 .1M577.5 156.7l1.1-1-.5 1.6a1.3 1.3 0 0 0-.2 1.4l-.1 .1a.45 .45 0 0 1-.7 0 .45 .45 0 0 1 .1-.7zM577.5 152.7a1.04 1.04 0 0 1 .6-.9 1.04 1.04 0 0 1 1.1 .1 .56 .56 0 0 1 .8 .2 .56 .56 0 0 1-.2 .8l-.3 .3a1.09 1.09 0 0 1-1.9-.3M577.6 154.5v.5M577.7 147.9l-.3 .6M578 148.1l-.3 .6M578 153.7l-.8 .1M578.1 157.9l.6 .4"/>
<path d="M578.3 148.3l-.4 .5M578.3 151.7a2.63 2.63 0 0 0-2 .6M578.5 156.7l.8 .9M578.5 153.7a6.7 6.7 0 0 0-1.4 3.4l1.5-1.3 .5-.2M578.6 151.8a.92 .92 0 0 0-.6 1 .92 .92 0 0 0 1 .7M578.6 151.8l.5 .1a.62 .62 0 0 1 .7 .1 .62 .62 0 0 1 .2 .7l.2 1.1a8.1 8.1 0 0 1-.2 3.7l.2 .8h-1.9a.45 .45 0 0 1-.6-.3 .45 .45 0 0 1 .3-.6l.6-1.7-1.5 1.4a6 6 0 0 1 1.5-3.4l.4-.2a.93 .93 0 0 1-1-.7 .93 .93 0 0 1 .6-1zM578.6 148.4l-.4 .6M578.6 155.7l-.5 1.6a1.3 1.3 0 0 0-.2 1.4l-.1 .1a.47 .47 0 0 1-.7 0 .47 .47 0 0 1 .1-.7l.3-1.4M578.7 153.7l-.2 1M578.9 157.1l.1 .8 .5 .4M578.9 148.6l-.4 .6M579.1 152.2l-.2 .3"/>
<path d="M579.2 148.9l-.5 .5M579.2 159.9l.5 .5M579.4 159.7l.5 .5M579.4 149.1l-.4 .5M579.7 159.5l.5 .4M579.7 149.3l-.5 .5M579.9 159.2l.5 .4M579.9 153.8l.1 3.4M580 149.6l-.5 .4M580 152.7a9.5 9.5 0 0 1 0 5l.2 .6-2.4-.1M580.1 159l.5 .4M580.2 149.8l-.5 .5"/>
<path d="M580.2 158.7l.6 .4M580.4 158.4l.6 .4M580.4 150.1l-.5 .4M580.6 158.1l.6 .3M580.6 150.4l-.5 .4M580.7 157.8l.6 .3M580.8 150.7l-.5 .4M580.9 157.5l.6 .3M581 157.2l.6 .3M581 151l-.6 .3M581.1 156.9l.6 .2M581.2 156.6l.6 .2"/>
<path d="M581.2 151.3l-.6 .3M581.2 156.3l.7 .1M581.3 156l.7 .1M581.3 155.7h.7M581.4 151.6l-.7 .3M581.4 155.3l.7 .1M581.4 155.1h.7M581.5 152l-.6 .2M581.6 152.3l-.6 .2M581.7 152.6l-.6 .2M581.8 153l-.6 .1M581.9 153.3l-.6 .2"/>
<path d="M582 153.7l-.7 .1M582 154l-.6 .1M582.1 154.4h-.7M582.1 154.7l-.7 .1M569.7 160l-.4 .5M570 160.2l-.5 .6M570.2 160.4l-.4 .6M570.5 160.6l-.4 .6M570.8 160.8l-.4 .6M571.1 161l-.4 .6M571.3 161.1l-.3 .6M571.6 161.3l-.2 .6"/>
<path d="M571.9 161.4l-.2 .6M572.2 161.5l-.2 .6M572.6 161.6l-.2 .6M572.9 161.7l-.2 .6M573.2 161.7l-.1 .7M573.5 161.8l-.1 .7M573.8 161.8v.7M574.2 161.8l-.1 .7M574.5 161.8v.7M574.8 161.8l.1 .7M575.1 161.8l.1 .7M575.5 161.8l.1 .6"/>
<path d="M575.8 161.7l.1 .7M576.1 161.6l.2 .7M576.4 161.5l.2 .7M576.7 161.5l.2 .6M577 161.3l.3 .7M577.3 161.2l.3 .6M577.6 161.1l.3 .6M577.9 160.9l.3 .6M578.2 160.7l.3 .6M578.4 160.6l.4 .5M578.7 160.4l.4 .5M579 160.2l.4 .5"/>
</g>
<!-- layer: G-ANNO-TTLB -->
<g fill="#fff" stroke="#fff" stroke-width=".27">
<path d="M556 160.2l30.7 4.3-5.7-4.3zM556 160.2l30.7 4.3h-30.7z"/>
<path d="M581 145.6h5.7l-5.7 14.6zM586.7 145.6l-5.7 14.6 5.7 4.3z"/>
</g>
<path d="M556 160.2h25v-14.6h5.7v18.9h-30.7z" fill="none" stroke="#fff" stroke-width=".27"/>
<g fill="#000" stroke="#000" stroke-width=".27">
<path d="M80.9 7.7l.2 2.5v-2.5zM80.9 7.7l.2 2.5h-.2z"/>
<path d="M130.9 7.7l.2 2.5v-2.5zM130.9 7.7l.2 2.5h-.2z"/>
<path d="M180.9 7.7l.2 2.5v-2.5zM180.9 7.7l.2 2.5h-.2z"/>
<path d="M230.9 7.7l.2 2.5v-2.5zM230.9 7.7l.2 2.5h-.2z"/>
<path d="M280.9 7.7l.2 2.5v-2.5zM280.9 7.7l.2 2.5h-.2z"/>
<path d="M330.9 7.7l.2 2.5v-2.5zM330.9 7.7l.2 2.5h-.2z"/>
<path d="M380.9 7.7l.2 2.5v-2.5zM380.9 7.7l.2 2.5h-.2z"/>
<path d="M430.9 7.7l.2 2.5v-2.5zM430.9 7.7l.2 2.5h-.2z"/>
<path d="M480.9 7.7l.2 2.5v-2.5zM480.9 7.7l.2 2.5h-.2z"/>
<path d="M530.9 7.7l.2 2.5v-2.5zM530.9 7.7l.2 2.5h-.2z"/>
<path d="M25.2 10.4h555.5l.5-.5zM24.8 9.9h556.4l-556 .5zM24.8 9.9l.4 400v-399.5zM24.8 9.9l.4 400-.4 .5zM25.2 409.9l-.4 .5 555.9-.5zM24.8 410.4l555.9-.5 .5 .5zM580.7 10.4v399.5l.5 .5zM580.7 10.4l.5-.5v400.5z"/>
<path d="M22.5 60.2h2.5v-.1zM22.5 60.1h2.5l-2.5 .1z"/>
<path d="M581 60.2h2.5v-.1zM581 60.1h2.5l-2.5 .1z"/>
<path d="M22.5 110.3h2.5v-.2zM22.5 110.1h2.5l-2.5 .2z"/>
<path d="M581 110.3h2.5v-.2zM581 110.1h2.5l-2.5 .2z"/>
<path d="M22.5 160.2h2.5v-.1zM22.5 160.1h2.5l-2.5 .1z"/>
<path d="M531 160.2h50v-.1zM531 160.1h50l-50 .1z"/>
<path d="M581 160.2h2.5v-.1zM581 160.1h2.5l-2.5 .1z"/>
<path d="M22.5 210.3h2.5v-.2zM22.5 210.1h2.5l-2.5 .2z"/>
<path d="M531 210.3h50v-.2zM531 210.1h50l-50 .2z"/>
<path d="M581 210.3h2.5v-.2zM581 210.1h2.5l-2.5 .2z"/>
<path d="M531 226.9h50v-.2zM531 226.7h50l-50 .2z"/>
<path d="M531 243.4v.2l50-.2zM531 243.6l50-.2v.2z"/>
<path d="M531 243.6h50v-.2zM531 243.4h50l-50 .2z"/>
<path d="M22.5 260.2h2.5v-.1zM22.5 260.1h2.5l-2.5 .1z"/>
<path d="M531 260.1v.1l50-.1zM531 260.2l50-.1v.1z"/>
<path d="M531 260.1v.1l50-.1zM531 260.2l50-.1v.1z"/>
<path d="M531 276.7v.2l50-.2zM531 276.9l50-.2v.2z"/>
<path d="M531 260.1v.1l50-.1zM531 260.2l50-.1v.1z"/>
<path d="M531 260.1v.1l50-.1zM531 260.2l50-.1v.1z"/>
<path d="M581 260.2h2.5v-.1zM581 260.1h2.5l-2.5 .1z"/>
<path d="M531 293.4v.2l50-.2zM531 293.6l50-.2v.2z"/>
<path d="M531 293.4v.2l50-.2zM531 293.6l50-.2v.2z"/>
<path d="M22.5 310.2h2.5v-.1zM22.5 310.1h2.5l-2.5 .1z"/>
<path d="M531 315.1h50zM531 315.2l50-.1z"/>
<path d="M531 310.1v.1l50-.1zM531 310.2l50-.1v.1z"/>
<path d="M581 310.2h2.5v-.1zM581 310.1h2.5l-2.5 .1z"/>
<path d="M531 335.1h50zM531 335.2l50-.1z"/>
<path d="M531 330.1h50zM531 330.2l50-.1z"/>
<path d="M531 325.1h50zM531 325.2l50-.1z"/>
<path d="M531 320.1h50zM531 320.2l50-.1z"/>
<path d="M531 355.1h50zM531 355.2l50-.1z"/>
<path d="M531 350.1h50zM531 350.2l50-.1z"/>
<path d="M531 345.1h50zM531 345.2l50-.1z"/>
<path d="M531 340.1h50zM531 340.2l50-.1z"/>
<path d="M22.5 360.2h2.5v-.1zM22.5 360.1h2.5l-2.5 .1z"/>
<path d="M531 360.1v.1l50-.1zM531 360.2l50-.1v.1z"/>
<path d="M531 360.1v.1l50-.1zM531 360.2l50-.1v.1z"/>
<path d="M581 360.2h2.5v-.1zM581 360.1h2.5l-2.5 .1z"/>
<path d="M581 360.2h2.5v-.1zM581 360.1h2.5l-2.5 .1z"/>
<path d="M581 360.2h2.5v-.1zM581 360.1h2.5l-2.5 .1z"/>
<path d="M80.9 410.2l.2 2.5v-2.5zM80.9 410.2l.2 2.5h-.2z"/>
<path d="M130.9 410.2l.2 2.5v-2.5zM130.9 410.2l.2 2.5h-.2z"/>
<path d="M180.9 410.2l.2 2.5v-2.5zM180.9 410.2l.2 2.5h-.2z"/>
<path d="M230.9 410.2l.2 2.5v-2.5zM230.9 410.2l.2 2.5h-.2z"/>
<path d="M280.9 410.2l.2 2.5v-2.5zM280.9 410.2l.2 2.5h-.2z"/>
<path d="M330.9 410.2l.2 2.5v-2.5zM330.9 410.2l.2 2.5h-.2z"/>
<path d="M380.9 410.2l.2 2.5v-2.5zM380.9 410.2l.2 2.5h-.2z"/>
<path d="M430.9 410.2l.2 2.5v-2.5zM430.9 410.2l.2 2.5h-.2z"/>
<path d="M480.9 410.2l.2 2.5v-2.5zM480.9 410.2l.2 2.5h-.2z"/>
<path d="M530.9 410.2v2.5h.2zM530.9 410.2h.2v2.5z"/>
<path d="M530.9 410.2l.2 2.5v-2.5zM530.9 410.2l.2 2.5h-.2z"/>
<path d="M540.9 410.2l.2 2.5v-2.5zM540.9 410.2l.2 2.5h-.2z"/>
<path d="M555.9 410.2l.2 2.5v-2.5zM555.9 410.2l.2 2.5h-.2z"/>
<path d="M580.7 410.2l.5 2.5v-2.5zM580.7 410.2l.5 2.5h-.5z"/>
</g>
<text font-size="13.4" x="540" y="390">A720</text>
<g font-size="5.6">
<text x="45.8" y="25.5">9</text>
<text x="40.8" y="31.7">A720</text>
</g>
<g font-size="5">
<text x="533.4" y="185.3">METOD 802.055.35</text>
<text x="544.7" y="191.4">60x60x37</text>
</g>
<g font-size="3.5">
<text x="66.6" y="191.8">VISTA SUPERIORE</text>
<text x="233.7" y="191.9">VISTA FRONTALE</text>
<text x="395.2" y="191.9">VISTA FRONTALE</text>
<text x="95.4" y="349.9">VISTA LATERALE</text>
<text x="245.8" y="349.9">VISTA LATERALE</text>
<text x="405.2" y="348.9">VISTA POSTERIORE</text>
</g>
<g font-size="2.5">
<text x="50.6" y="9">1</text>
<text x="105.3" y="9">2</text>
<text x="155.3" y="9">3</text>
<text x="205.3" y="9">4</text>
<text x="255.3" y="9">5</text>
<text x="305.3" y="9">6</text>
<text x="355.3" y="9">7</text>
<text x="405.3" y="9">8</text>
<text x="455.3" y="9">9</text>
<text x="504.6" y="9">10</text>
<text x="554.6" y="9">11</text>
<text x="22.2" y="36.1">A</text>
<text x="582.1" y="36.1">A</text>
<text x="22.2" y="86.1">B</text>
<text x="582.1" y="86.1">B</text>
<text x="22.2" y="136.1">C</text>
<text x="582.1" y="136.1">C</text>
<text x="531.8" y="153.1">POLITECNICO DI MILANO</text>
<text x="531.9" y="159.1">C.L. DESIGN DEGLI INTERNI</text>
<text x="531.9" y="156.1">SCUOLA DEL DESIGN</text>
<text x="532" y="162.9">PROGETTO:</text>
<text x="22.2" y="186.1">D</text>
<text x="582.1" y="186.1">D</text>
<text x="532" y="212.9">CORSO:</text>
<text x="542.4" y="214.8">STRUMENTI E METODI</text>
<text x="546.1" y="217.9">DEL PROGETTO</text>
<text x="532" y="229.6">DOCENTE:</text>
<text x="22.2" y="236.1">E</text>
<text x="544.9" y="236.1">MARCO FERRARA</text>
<text x="582.1" y="236.1">E</text>
<text x="532" y="246.3">STUDENTI:</text>
<text x="540.5" y="252.7">ALICE EMMA VENDRAMIN</text>
<text x="532" y="262.9">OGGETTO:</text>
<text x="538.3" y="269.4">DETTAGLI E INGRANDIMENTI</text>
<text x="532" y="279.6">NOTE:</text>
<text x="22.3" y="286.1">F</text>
<text x="582.2" y="286.1">F</text>
<text x="532" y="296.3">NOME FILE:</text>
<text x="543" y="302.2">PENSILE METOD.dwg</text>
<text x="531.9" y="313.6">VERS</text>
<text x="571.5" y="313.6">DATA</text>
<text x="22.1" y="336.1">G</text>
<text x="582" y="336.1">G</text>
<text x="532" y="358.6">A</text>
<text x="562.3" y="358.6">YYYY/MM/DD</text>
<text x="532" y="363.1">TAVOLA NO.:</text>
<text x="565.4" y="363.1">020 DI</text>
<text x="575.3" y="363.1">020</text>
<text x="22.2" y="386.1">H</text>
<text x="582.1" y="386.1">H</text>
<text x="532" y="405.6">DATA:</text>
<text x="542" y="405.5">2017/05/23</text>
<text x="556.9" y="405.6">SCALA:</text>
<text x="572.9" y="405.5">1:1</text>
<text x="19.5" y="410.4" transform="rotate(-90 19.5 410.4)">DIRECTORY: C:\USERS\ALICE\DESKTOP\QM-S_2-CUCINA\PENSILE METOD 802.055.35-302.055.28.DWG | PLOTTED ON: 13/07/2017 16:40:17 | BY USER: ALICE</text>
<text x="48.8" y="413.5">1</text>
<text x="105.3" y="413.5">2</text>
<text x="155.3" y="413.5">3</text>
<text x="205.3" y="413.5">4</text>
<text x="255.3" y="413.5">5</text>
<text x="305.3" y="413.5">6</text>
<text x="355.3" y="413.5">7</text>
<text x="405.3" y="413.5">8</text>
<text x="455.3" y="413.5">9</text>
<text x="504.6" y="413.5">10</text>
<text x="531.5" y="412.7">0</text>
<text x="531.9" y="408.5">REV:</text>
<text x="541.5" y="412.7">10mm</text>
<text x="542" y="408.6">A</text>
<text x="556.5" y="412.7">25mm</text>
<text x="556.9" y="408.6">FORMATO:</text>
<text x="573.4" y="408.6">A2</text>
<text x="573.5" y="412.7">50mm</text>
</g>
</svg>
